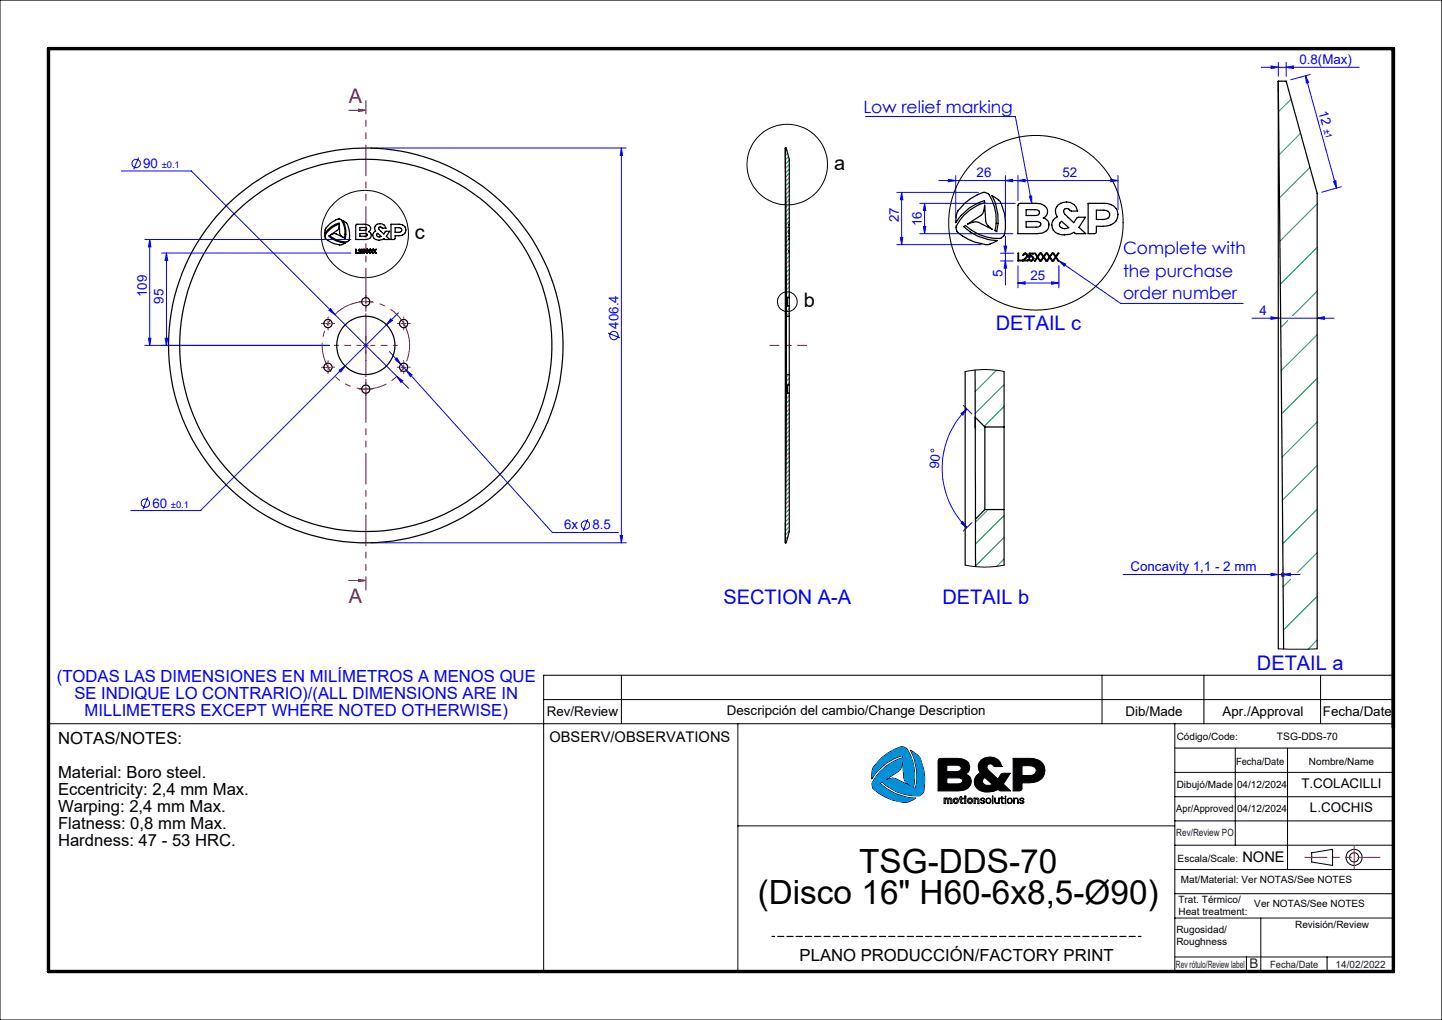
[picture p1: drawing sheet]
<svg xmlns="http://www.w3.org/2000/svg" width="297mm" height="210mm" viewBox="0 0 297 210" stroke-linecap="round" stroke-linejoin="round" font-family="sans-serif">
<g fill="none" stroke="#000" stroke-width=".21">
<path d="M0 0h297v210h-297zM128 139v10M227 139v10M248 139v10M272 139v10M287 139h-175v61M112 144h175M152 149v51M181.6 156a8.6 8.6 0 0 1 4.3-2.3l.7 .3a9.7 9.7 0 0 1 1.5 8.2l.4 .1a10.8 10.8 0 0 0-1-7.9 4.7 4.7 0 0 1 2 1.8 10.1 10.1 0 0 1 .6 7.1l-.6 .5a9.7 9.7 0 0 1-7.8-2.8l-.4 .3a10.8 10.8 0 0 0 7.4 3 4.3 4.3 0 0 1-2.5 .9 9.6 9.6 0 0 1-6.5-3.1l-.1-.7a9.5 9.5 0 0 1 6.3-5.4v-.4a10.4 10.4 0 0 0-6.4 4.8 4.2 4.2 0 0 1 .5-2.6zM185.9 156.6l.2 3.4 .2 .7 1.3 1.2-3.1-1.6-.6-.1-1.8 .5 2.9-1.9 .5-.5zM193.3 156.3l.4-.2h3.5a2.09 2.09 0 0 1 2.5 1.9l-.1 .7-.8 .7a1.68 1.68 0 0 1 1.3 1.7 1.68 1.68 0 0 1-1.5 1.6l-1.2 .1h-4.2zM195 157.5l2.4 .1a.58 .58 0 0 1 .6 .4 .58 .58 0 0 1-.3 .6l-.7 .2h-2z"/>
<path d="M202.1 156.5a2.71 2.71 0 0 1 3.9 .5l.3 .8h-1.5a.8 .8 0 0 0-.8-.5 .8 .8 0 0 0-.7 .6 2.07 2.07 0 0 0 1 1.4l1.2 1.1 .8-1.1 1.8-.1-1.4 2.2 1.4 1.4h-2l-.5-.3a3.5 3.5 0 0 1-4.6-.4 1.98 1.98 0 0 1 .9-3 1.94 1.94 0 0 1 .2-2.6zM206.3 157.8h.1M208.7 156.1h3.5a2.6 2.6 0 0 1 2.9 3.2 2.82 2.82 0 0 1-3.1 1.9h-1.5l-.1 1.5-.4 .1h-1.3zM210.5 157.6a2.82 2.82 0 0 1 2.8 .5 1.05 1.05 0 0 1-.1 1.2 1.05 1.05 0 0 1-1.1 .4h-1.6zM242 149v51M242 159h45M242 154h45M254.4 154v20M265.2 154v25M287 149h-277v51M152 170h90M194.5 164.3l1.5 .1 .1 1h-.3v-.7l-.2-.2-.2 .1v.8h-.3v-.8l-.2-.1-.2 .2v.7h-.2z"/>
<path d="M195 160.2h2.7l.5 .3v.4a.86 .86 0 0 1-1 .5h-2.2zM196.6 164.6l.2-.1 .3 .1v.5l-.3 .1-.2-.1zM197.8 164h.2v.3h.4v.2h-.4v.5a.22 .22 0 0 0 .1 .2 .22 .22 0 0 0 .3 0v.2a.63 .63 0 0 1-.6-.2 .63 .63 0 0 1 0-.7h-.2v-.2h.2zM198.7 164.3h.2v1.1h-.2zM198.7 163.9h.2v.2h-.2zM199.6 164.6l.2-.1 .2 .1v.5l-.2 .1-.2-.1zM200.6 164.3l.9 .1 .1 .2v.8h-.2v-.7l-.3-.2-.2 .3v.6h-.3zM202.5 160.4l.3-.3 1.6 1.4a1.33 1.33 0 0 1-2.1-.6zM202.6 165a.42 .42 0 0 1-.5-.2 .42 .42 0 0 1 0-.4l.5-.1 .2 .3h-.1a.28 .28 0 0 0-.3-.2 .28 .28 0 0 0-.3 .3l.6 .2a.43 .43 0 0 1-.2 .6 .43 .43 0 0 1-.6-.3l.5 .1h.2v-.3M203.3 164.5l.3-.1 .3 .1 .1 .3-.2 .5-.5-.1zM204.4 163.9h.1v1.5h-.1zM204.9 164.3h.1v.6a.36 .36 0 0 0 .3 .4 .36 .36 0 0 0 .4-.4v-.6h.1v1.1l-.1-.1-.3 .1-.4-.1z"/>
<path d="M206.3 164h.1v.3h.4l-.4 .1v.6a.23 .23 0 0 0 .1 .3 .23 .23 0 0 0 .3 0 .28 .28 0 0 1-.4 .1 .28 .28 0 0 1-.1-.4v-.6h-.3l.3-.1zM207 163.9l.2 .2zM207 164.3h.2v1.1h-.2zM207.7 164.5l.3-.1 .3 .1 .1 .3-.2 .5-.5-.1-.1-.3zM208.8 164.3l.1 .2a.48 .48 0 0 1 .8 .1v.8h-.1v-.6a.36 .36 0 0 0-.3-.4 .36 .36 0 0 0-.4 .4v.6h-.1zM210.1 164.4a.47 .47 0 0 1 .4-.1 .47 .47 0 0 1 .4 .3h-.1a.28 .28 0 0 0-.3-.2 .28 .28 0 0 0-.3 .3h.1a.43 .43 0 0 1 .5 .2 .43 .43 0 0 1 0 .5h-.5l-.3-.2 .3 .1h.4l.1-.2-.2-.1a.46 .46 0 0 1-.5-.6zM242 164h45M242 169h45M242 174h45M242 179h45M270.2 175.6l4.3-.7v3.3l-4.3-.7zM242 184h45"/>
<path d="M242 189h45M242 197h45M256.7 197v3M259.7 189v11M273.3 197v3"/>
<circle cx="196.9" cy="164.9" r=".57"/>
<circle cx="199.8" cy="164.9" r=".57"/>
<circle cx="203.6" cy="164.9" r=".56"/>
<circle cx="208" cy="164.9" r=".57"/>
<circle cx="278.9" cy="176.5" r="1.66"/>
<circle cx="278.9" cy="176.5" r=".94"/>
</g>
<path d="M159 192.8h76" fill="none" stroke="#000" stroke-width=".25" stroke-dasharray="1.3 .6" stroke-dashoffset=".7"/>
<path d="M10 10h277v190h-277z" fill="none" stroke="#000" stroke-width=".7"/>
<path d="M268.7 176.5h15.5" fill="none" stroke="#f00" stroke-width=".21" stroke-dasharray="6.3 1.3 1.3 1.3 1.3 1.3" stroke-dashoffset="1.8"/>
<path d="M278.9 174.2v4.6" fill="none" stroke="#f00" stroke-width=".21" stroke-dasharray="6.3 1.3 1.3 1.3 1.3 1.3"/>
<path d="M195 160.2h2.7l.5 .3 .1 .4-.3 .3-.5 .2h-2.5zM195 157.5l2.4 .1 .5 .2 .1 .5-.3 .4-.4 .1h-2.3zM193.3 156.3l-.1 6.5h4.4a2.08 2.08 0 0 0 2.4-2.3l-.4-.8-.8-.3a1.68 1.68 0 0 0 .9-1.9 1.68 1.68 0 0 0-1.7-1.3l-4.4-.1zM202.5 160.3l.3-.2 1.6 1.4-.7 .2-.9-.1-.5-.7zM202 156.6l-.5 .9 .1 1.1a.37 .37 0 0 1 .2 .4 .37 .37 0 0 1-.3 .3l-.7 1-.1 .8 .2 .9 .6 .6 .4 .2a4.1 4.1 0 0 0 3.7-.3l.4 .3h2.1l-1.4-1.4 1.4-2.2h-1.8l-.8 1.2-2.1-2-.1-.6 .1-.4 .4-.1 .6 .1 .4 .4h1.5v-.1a2.6 2.6 0 0 0-4.3-1.1zM210.5 157.6h1.8l.7 .3 .4 .5-.1 .7-.4 .4-.5 .2h-1.9zM208.7 156.1v6.7l1.6-.1 .2-.3v-1.2h1.5a2.75 2.75 0 0 0 3.2-2.4v-.8l-.3-.7a3.1 3.1 0 0 0-2.7-1.2z" fill-rule="evenodd" fill="#000"/>
<path d="M181.6 156l-1.6 1.8a4.1 4.1 0 0 0-.5 2.6 10.5 10.5 0 0 1 6.4-4.8v.4a9.6 9.6 0 0 0-6.3 5.4 1.5 1.5 0 0 0 1.1 1.6 8.6 8.6 0 0 0 6.3 2.1l1.7-.8a10.7 10.7 0 0 1-7.4-3l.4-.3a9.8 9.8 0 0 0 7.8 2.8l.6-.5a9.5 9.5 0 0 0-1-7.7l-1.6-1.2a10.7 10.7 0 0 1 1 7.9l-.4-.1a9.7 9.7 0 0 0-1.5-8.2 1.71 1.71 0 0 0-2.1 .2l-1.1 .5zM185.9 156.6l.3 3.9 .2 .4 1.2 1-3.3-1.7h-.7l-1.5 .5 3.2-2.1 .4-.6z" fill-rule="evenodd" fill="#0090d6"/>
<g fill="none" stroke="#00f" stroke-width=".21">
<path d="M259.8 13.9h20.2M261.8 13.6l1.5 .3-1.5 .2zM263.3 12.8v2.9M264.9 13.9l1.5-.3v.5zM264.9 12.8v2.9M268.9 15.6l6.4 23.1M268.9 15.6l.6 1.4-.4 .1zM269.8 15.3l-3.9 1.1M25 35.2h14.4l29.6 29.6M28.5 32.4l-.9 2.5M76.3 30.5h52.7M128 30.5l.2 1.5h-.5z"/>
<path d="M128 30.5v81.3M178.3 24h30.8l3.4 17.9M184.7 39.6h16.8M185.7 39.6l.2 1.5h-.4zM185.7 39.6v10.8M193.4 37.2h36.9M195.3 36.9l1.5 .3-1.5 .2zM196.8 36.2v8.7M207.1 37.2l1.5-.3v.5zM207.1 36.2v9.8M209.7 37.2l1.4-.3v.5zM209.7 36.2v5.1"/>
<path d="M228.8 36.9l1.5 .3-1.5 .2zM230.3 36.2v7M274.6 37.4l.5-.2 .2 1.5zM276.3 38.4l-4.1 1.2M29.8 49.3h42.5M30.8 49.3l.3 1.5h-.5zM30.8 49.3v21.8M33.3 52.1h39M34.3 52.1l.2 1.5h-.5zM34.3 52.1v19M184.7 50.4h17.4M185.5 48.9h.4l-.2 1.5z"/>
<path d="M189.4 41.9h19.7M189.4 48.1h19.2M190.2 46.6h.5l-.3 1.5zM190.4 41.9l.3 1.4h-.5zM190.4 41.9v6.2M206.1 52.1h2.7M206.1 53.7h2.6M206.8 50.7h.5l-.2 1.4zM207.1 53.7l.2 1.5h-.5zM207.1 48.6v10.1M209.7 58.3l1.4-.3v.5zM209.7 54.7v4.6"/>
<path d="M209.7 58.3h8.4M212 40.4l.5-.1v1.6zM216.6 58l1.5 .3-1.5 .2zM218.1 54.7v4.6M218.1 53.7l1.4 .7-.3 .4zM218.1 53.7l12.7 8.8h25.3M29.8 71.1h38M30.6 69.6h.5l-.3 1.5zM34 69.6h.5l-.2 1.5zM67.7 63.9l.4-.4 .9 1.3zM69 64.8l12.7 12.7M69.8 76.2l1.3-.9-.9 1.3z"/>
<path d="M71.1 75.3l-29.8 29.8h-14.4M79.6 66.9l-8.5 8.4M80.2 72.4l2.3 2.6M80.5 65.6l.3 .4-1.2 .9zM81.4 74l.3-.3 .8 1.3zM81.7 77.5l1.2 .9-.3 .3zM81.7 77.5l2.5 2.5M82.1 64.4l-2.5 2.5M82.5 75l1.2 1.3M83.7 76.3l1.2 .9-.4 .3zM83.7 76.3l30.1 33.3h13.6M125.2 68.6l2.5 1"/>
<path d="M257.9 65.5h16.9M261.8 65.2l1.5 .3-1.5 .2zM271.3 65.5l1.5-.3v.5zM197.9 85.1l1.2-.9-.8 1.3zM198.4 83.5l1.8 1.7M199.1 84.2a17.2 17.2 0 0 0 0 24.4M30.4 102.4l-.9 2.4M76.3 111.8h52.7M121.1 106.9l-1 2.4M127.7 110.3h.5l-.2 1.5zM197.9 107.7l.4-.3 .8 1.2zM200.2 107.6l-1.8 1.8"/>
<path d="M231.3 118.3h36.5M261.8 118l1.5 .3-1.5 .2zM263.7 118.3h1.1M263.9 118l.7 .7M264.2 118.3l1.5-.3v.5zM264.2 117.3h.1M264.2 117.8v1M264.6 118l-.7 .7"/>
<circle cx="28.1" cy="33.7" r=".87"/>
<circle cx="126.5" cy="69.1" r=".86"/>
<circle cx="30" cy="103.6" r=".85"/>
<circle cx="120.6" cy="108.1" r=".86"/>
</g>
<g fill="none" stroke="#000" stroke-width=".21">
<circle cx="162.1" cy="33.9" r="8.3"/>
<circle cx="75.1" cy="48.2" r="9"/>
<circle cx="162.2" cy="62.1" r="2.03"/>
</g>
<g fill="none" stroke="#f00" stroke-width=".21">
<path d="M71.8 22.7h3.6M73.8 22.5l1.6 .2-1.6 .3zM67.1 66.6h1M67.1 75.6h1M67.6 66.1v1M67.6 75.1v1M74.8 62.1h1M74.8 71.1h1M75.4 61.6v1M75.4 70.6v1M75.4 79.6v1M82.6 66.6h1"/>
<path d="M82.6 75.6h1M83.1 66.1v1M83.1 75.1v1M74.8 80.1h1M71.8 119.5h3.6M73.8 119.3l1.6 .2-1.6 .3z"/>
</g>
<path d="M84 68.5a9 9 0 0 0-15-3.7 9 9 0 0 0 3.8 14.9 9 9 0 0 0 11.4-10.4l-.2-.8" fill="none" stroke="#f00" stroke-width=".21" stroke-dasharray="6.3 1.3 1.3 1.3 1.3 1.3" stroke-dashoffset=".3" stroke-linecap="butt"/>
<g fill="none" stroke="#f00" stroke-width=".21" stroke-dasharray="15.2 1.3 1.3 1.3">
<path d="M66.6 75.6h-.4M66.6 66.6h-.4M67.6 74.6v-.4M67.6 76.6v.3M67.6 65.6v-.4M67.6 67.6v.3M68.6 75.6h.3M68.6 66.6h.3M74.4 62.1h-.4M75.4 61.1v-.4M75.4 63.1v.3M75.4 79.1v-.4"/>
<path d="M76.4 62.1h.3M82.2 66.6h-.4M82.2 75.6h-.4M83.2 65.6v-.4M83.2 67.6v.3M83.2 74.6v-.4M83.2 76.6v.3M84.2 66.6h.3M84.2 75.6h.3M74.4 80.1h-.4M75.4 81.1v.3M76.4 80.1h.3"/>
</g>
<path d="M74.4 71.1h-5.5M75.4 70.1v-5.5M75.4 72.1v5.5M76.4 71.1h5.5" fill="none" stroke="#f00" stroke-width=".21" stroke-dasharray="15.2 1.3 1.3 1.3" stroke-dashoffset="14.4"/>
<path d="M158.6 71.1h7.6" fill="none" stroke="#f00" stroke-width=".21" stroke-dasharray="15.2 1.3 1.3 1.3" stroke-dashoffset="13.4"/>
<path d="M75.4 20.7v100.8" fill="none" stroke="#f00" stroke-width=".21" stroke-dasharray="6.3 1.3 1.3 1.3 1.3 1.3" stroke-dashoffset="3.6"/>
<g fill="none" stroke="#009d4f" stroke-width=".21">
<path d="M162 30.9l-.3 .2M162.2 31.6l-.4 .4M162.4 32.2l-.6 .7M162.6 33l-.8 .8M162.6 33.9l-.8 .8M162.6 34.8l-.8 .8M162.6 35.7l-.8 .7M162.6 36.6l-.8 .7M162.6 37.5l-.8 .7M162.6 38.4l-.7 .7M162.6 39.3l-.7 .7M265.9 20.4l-2.6 2.6"/>
<path d="M267.9 27.4l-4.4 4.4M269.8 34.5l-6.3 6.2M162.5 46.5l-.6 .6M162.5 47.4l-.6 .6M162.5 47.4h.1M162.5 49.2l-.6 .6M162.5 51l-.6 .6M162.6 40.2l-.7 .7M162.6 41.1l-.7 .7M162.6 42l-.7 .7M162.6 42.9l-.7 .7M162.6 43.8l-.7 .6"/>
<path d="M162.6 44.7l-.7 .7M162.6 45.6l-.7 .6M162.6 48.3l-.7 .6M162.6 50.1l-.7 .6M162.6 51.8l-.7 .7M162.6 52.8l-.7 .6M162.6 53.6l-.7 .7M162.6 54.6l-.7 .6M162.6 55.4l-.6 .6M162.6 56.4l-.6 .6M162.6 57.2l-.6 .6M162.6 58.1l-.6 .7"/>
<path d="M162.6 59l-.6 .6M162.6 59.9l-.6 .6M271.3 42l-7.7 7.6M271.3 50.9l-7.6 7.6M271.3 59.9l-5.1 5.1M162.2 63l-.2 .2M162.5 77.1l-.5 .5M162.6 60.8l-.5 .4M162.6 77.9l-.6 .6M162.6 78.8l-.5 .4M162.6 63.5l-.6 .6M162.6 64.4l-.6 .6"/>
<path d="M205.2 76.2l-4.4 4.4M206.8 79.2l-5.9 5.9M265.2 66l-1.4 1.4M271.3 68.9l-7.4 7.4M271.3 77.9l-7.4 7.3M162.2 81l-.2 .2M162.6 81.5l-.6 .6M162.6 82.4l-.6 .6M162.6 83.3l-.6 .6M162.6 84.2l-.6 .6M162.6 85.1l-.6 .6M162.6 86l-.7 .6"/>
<path d="M162.6 86.9l-.7 .6M162.6 87.8l-.7 .6M162.6 88.7l-.7 .6M162.6 89.6l-.7 .6M162.6 90.5l-.7 .6M162.6 91.4l-.7 .6M162.6 92.3l-.7 .6M162.6 93.2l-.7 .6M162.6 94.1l-.7 .6M162.6 95l-.7 .6M162.6 95.9l-.7 .6M162.6 96.8l-.7 .6"/>
<path d="M162.6 97.7l-.7 .6M162.6 98.6l-.7 .6M162.6 99.4l-.7 .7M206.8 83.7l-4.1 4.1M271.3 86.9l-7.2 7.2M271.3 95.8l-7.2 7.2M162.2 110.5l-.5 .5M162.6 100.4l-.7 .7M162.6 101.2l-.7 .7M162.6 102.2l-.7 .7M162.6 103l-.8 .8M162.6 104l-.8 .7"/>
<path d="M162.6 104.8l-.8 .8M162.6 105.8l-.8 .7M162.6 106.6l-.8 .8M162.6 107.6l-.8 .7M162.6 108.4l-.8 .8M162.6 109.3l-.8 .8M203.5 104.9l-2.6 2.6M206.8 106.1l-5.9 5.9M206.8 110.6l-5.9 5.9M206.8 115.1l-1.5 1.5M265.8 119.3l-1.5 1.5M271.3 104.8l-7.1 7.1"/>
<path d="M271.3 113.8l-4 4M271.3 122.8l-7 6.9M271.3 131.8l-1.9 1.9"/>
</g>
<path d="M73.8 22.5l1.6 .2-1.6 .3zM73.8 119.3l1.6 .2-1.6 .3z" fill="#f00"/>
<g fill="#00f">
<path d="M212 40.4l.5-.1v1.6z"/>
<path d="M218.1 53.7l1.4 .7-.3 .4z"/>
<path d="M264.2 118.3l1.5-.3v.5zM261.8 118l1.5 .3-1.5 .2z"/>
<path d="M81.7 77.5l.9 1.2 .3-.3zM68.1 63.5l-.4 .4 1.3 .9z"/>
<path d="M81.4 74l1.1 1-.8-1.3zM83.7 76.3l.8 1.2 .4-.3zM80.5 65.6l-.9 1.3 1.2-.9zM69.8 76.2l.4 .4 .9-1.3zM261.8 13.6l1.5 .3-1.5 .2zM264.9 13.9l1.5-.3v.5zM261.8 65.2l1.5 .3-1.5 .2zM271.3 65.5l1.5-.3v.5zM209.7 37.2l1.4-.3v.5zM228.8 36.9l1.5 .3-1.5 .2zM195.3 36.9l1.5 .3-1.5 .2zM207.1 37.2l1.5-.3v.5zM209.7 58.3l1.4-.3v.5zM216.6 58l1.5 .3-1.5 .2z"/>
<path d="M197.9 85.1l1.2-.9-.8 1.3zM197.9 107.7l.4-.3 .8 1.2z"/>
<path d="M128 30.5l.2 1.5h-.5zM127.7 110.3h.5l-.2 1.5zM30.8 49.3l.3 1.5h-.5zM30.6 69.6h.5l-.3 1.5zM34.3 52.1l.2 1.5h-.5zM34 69.6h.5l-.2 1.5zM190.4 41.9l.3 1.4h-.5zM190.2 46.6h.5l-.3 1.5zM185.7 39.6l.2 1.5h-.4zM185.5 48.9h.4l-.2 1.5z"/>
<path d="M206.8 50.7h.5l-.2 1.4zM207.1 53.7l.2 1.5h-.5z"/>
<path d="M268.9 15.6l.6 1.4-.4 .1zM274.6 37.4l.5-.2 .2 1.5z"/>
</g>
<g fill="none" stroke="#000" stroke-width=".25">
<path d="M263.3 16.7l1.1 116.9M263.3 16.7v116.9M263.3 16.7h1.6l6.4 23.1v93.8M161.7 30.5l.3 30.8M161.7 30.5v81.3M161.7 30.5h.2l.7 2.3v15.3M67.9 46.1l1.2-.8a.86 .86 0 0 1 1.2 0 4.5 4.5 0 0 1 .6 3.7l.2 .1a5.1 5.1 0 0 0-.5-3.7l.7 .5a4.6 4.6 0 0 1 .6 3.6l-.4 .3a4.6 4.6 0 0 1-3.6-1.3l-.2 .1a4.9 4.9 0 0 0 3.5 1.4l-.8 .4a4.8 4.8 0 0 1-3.4-1.3l-.1-.5a4.7 4.7 0 0 1 2.9-2.5v-.2a4.8 4.8 0 0 0-2.9 2.3v-.4a1.94 1.94 0 0 1 1-1.7zM69.9 46.4l.1 1.9 .7 .6-1.7-.8-.9 .2 1.5-1zM73.3 51.3h.1v.7l.3 .1h-.4zM73.3 46.3l.2-.1h1.7a.87 .87 0 0 1 1 .3 .87 .87 0 0 1-.1 1l-.2 .2a.8 .8 0 0 1 .6 .8 .8 .8 0 0 1-.7 .7l-2.5 .1zM73.9 51.4a.26 .26 0 0 1 .4 0 .26 .26 0 0 1-.1 .4l-.3 .2 .4 .1h-.5l.4-.4a.18 .18 0 0 0-.1-.3 .18 .18 0 0 0-.2 .2zM74.1 46.8h.9a.32 .32 0 0 1 .5 .1 .32 .32 0 0 1-.1 .5h-1.3z"/>
<path d="M74.1 48.1h1.3l.2 .1v.2l-.5 .2h-1zM74.4 51.3h.5l-.4 .1v.3a.26 .26 0 0 1 .4 .1 .26 .26 0 0 1-.2 .3 .26 .26 0 0 1-.3-.2h.1a.19 .19 0 0 0 .2 .1 .19 .19 0 0 0 .1-.2 .19 .19 0 0 0-.3-.1h-.1zM75 51.3l.3 .3 .2-.3h.2l.2 .3 .3-.3h.1l.3 .3 .2-.3h.2l.2 .3 .3-.3-.3 .4 .3 .4-.3-.3-.2 .3h-.2l-.2-.3-.3 .3h-.1l-.3-.3-.2 .3h-.2l-.2-.3-.3 .3 .2-.4zM75.6 51.3l.3 .4-.3 .4-.2-.4zM76.2 51.3l.3 .4-.3 .4-.2-.4zM76.9 51.3l.3 .4-.3 .4-.3-.4zM77.7 48.1l.1-.1 .7 .7a.53 .53 0 0 1-.6 .1 .53 .53 0 0 1-.3-.6zM79.4 47l-.8-.1a.35 .35 0 0 0-.5-.1 .35 .35 0 0 0 .1 .6l.9 .8 .4-.6h.8l-.7 1M79.4 47h.1M79.4 47a1.09 1.09 0 0 0-1.4-1 1.09 1.09 0 0 0-.6 1.6 1 1 0 0 0-.5 1.2 1 1 0 0 0 1.2 .7l1-.3 .1 .1h1.1l-.7-.6M79.6 48.6v.1M80.5 46.2a3.6 3.6 0 0 1 2.7 .3 1.2 1.2 0 0 1 .2 1.4 1.2 1.2 0 0 1-1.3 .6h-.7l-.1 .7-.8 .1z"/>
<path d="M81.4 46.9a1.29 1.29 0 0 1 1.3 .2v.5l-.3 .2h-1zM162.5 48l.1 13.3M162.5 49.1h.1M162.5 46.4h.1M162.5 51.7h.1M162.5 47.7h.1M162.6 51.6v.2M198.8 41.7a7.5 7.5 0 0 1 4-2.1l.7 .3a9.2 9.2 0 0 1 1.4 7.6l.4 .2a10.2 10.2 0 0 0-1-7.4 3.4 3.4 0 0 1 1.9 1.6 8.8 8.8 0 0 1 .5 6.7l-.5 .4a9.2 9.2 0 0 1-7.3-2.6l-.4 .3a10 10 0 0 0 6.9 2.8 4.3 4.3 0 0 1-4.5 .4 7.1 7.1 0 0 1-3.9-2.4l-.1-.7a8.9 8.9 0 0 1 5.9-5.1v-.4a10.1 10.1 0 0 0-5.9 4.6 4.4 4.4 0 0 1 1.9-4.2zM202.8 42.3l.3 3.7 .4 .5 .9 .8-3.4-1.7-1.7 .5 3.1-2.1zM209.7 52.1h.1v1.4l.8 .1v.1h-.9zM209.8 42l.3-.1h3.3a1.95 1.95 0 0 1 2.4 1.7 1.44 1.44 0 0 1-.9 1.3 1.57 1.57 0 0 1 1.2 1.6 1.57 1.57 0 0 1-1.4 1.5l-1.1 .1h-3.9zM210.9 52.2a.52 .52 0 0 1 .7 .1 .52 .52 0 0 1-.1 .7l-.6 .5h.8v.2h-1l.7-.8a.36 .36 0 0 0 0-.6 .36 .36 0 0 0-.6 .3h-.1z"/>
<path d="M211.3 43.2h2.2a.57 .57 0 0 1 .6 .5 .57 .57 0 0 1-.5 .6l-2.3 .1zM211.3 45.6h2.5l.4 .3 .1 .4a.89 .89 0 0 1-.9 .5h-2.1zM212 52.1h.8v.2h-.7v.5a.52 .52 0 0 1 .7 .2 .52 .52 0 0 1-.2 .7 .52 .52 0 0 1-.7-.3l.1-.1a.37 .37 0 0 0 .6 .2 .37 .37 0 0 0 0-.6 .37 .37 0 0 0-.5 .1l-.2-.1zM213.1 52.1h.2l.4 .7 .4-.7h.4l.4 .7 .5-.7h.4l.4 .7 .4-.7h.4l.5 .7 .4-.7h.2l-.5 .8 .5 .8h-.2l-.4-.7-.5 .7h-.4l-.4-.7-.4 .7h-.4l-.5-.7-.4 .7h-.4l-.4-.7-.4 .7h-.3l.6-.8zM214.3 52.1l.5 .8-.5 .8-.5-.8zM215.6 52.1l.5 .8-.5 .8-.5-.8zM216.8 52.1l.6 .8-.6 .8-.5-.8zM217.9 42.2a2.39 2.39 0 0 1 4 1.3l-1.4-.1a.72 .72 0 0 0-1.2-.3 .72 .72 0 0 0 .2 1.2l1.7 1.6 .7-1.1 1.7-.1-1.4 2.1 1.4 1.3h-2.1l-.3-.3a3.3 3.3 0 0 1-4.2-.4 1.85 1.85 0 0 1 .8-2.8 1.81 1.81 0 0 1 .1-2.4zM218.4 45.7l.3-.1 1.4 1.3a1.27 1.27 0 0 1-1.9-.6zM224.1 41.9h3.3a2.38 2.38 0 0 1 2.4 .9 2.38 2.38 0 0 1 .1 2.6 3.2 3.2 0 0 1-2.7 1.2h-1.4v1.1a.38 .38 0 0 1-.4 .4h-1.3zM225.8 43.3h1.5a.94 .94 0 0 1 1.2 .6 .94 .94 0 0 1-.6 1.2l-2.1 .1zM162 61.3v1.9"/>
<path d="M162 61.3h.1M162 63.2v1.9M162 65.1v12M162 77.1v2M162 79.1v1.9M162 65.6v2.1zM162 74.6v2.1zM162 61.3v-.2l.2 .2M162 79.1l.2 .2M162 65.1h.6M162 77.1h.6M162.2 61.3v1.7"/>
<path d="M162.2 79.3v1.7M162.2 63l-.2 .2M162.2 61.3h.4M162.2 63h.4M162.2 79.3h.4M162.6 61.3v1.7M162.6 65.1v12M162.6 79.3v1.7M162.6 63v2.1M162.6 77.1v2.2M198.8 76.5v39.8M200.8 76.2l.1 11.7"/>
<path d="M206.8 76.5v11.4M162 81h.1M162 81l-.3 30.8M162 81v.2l.2-.2M162.2 81h.4M162.6 81v28.5l-.7 2.3h-.2M200.9 87.9v19M200.9 87.9v-2l1.9 2M202.8 87.9v17M202.8 87.9h4M206.8 87.9v17M200.9 106.9v9.8"/>
<path d="M202.8 104.9l-1.9 2M202.8 104.9h4M206.8 104.9v11.5"/>
<circle cx="67.6" cy="66.6" r=".84"/>
<circle cx="67.6" cy="75.6" r=".85"/>
<circle cx="75.3" cy="71.1" r="38.3"/>
<circle cx="75.3" cy="71.1" r="40.6"/>
<circle cx="75.3" cy="71.1" r="6"/>
<circle cx="75.4" cy="62.1" r=".85"/>
<circle cx="83.1" cy="66.6" r=".85"/>
<circle cx="83.1" cy="75.6" r=".86"/>
<circle cx="75.4" cy="80.1" r=".85"/>
</g>
<g fill="none" stroke="#000" stroke-width=".21">
<path d="M206.8 76.5l-2.2-.3-2.4-.1-3.4 .4M198.8 116.3l3.8 .5 1.9-.1 2.3-.3M263.3 133.6h8"/>
<circle cx="213.3" cy="45.9" r="18"/>
</g>
<g font-size="6.9">
<text x="176.9" y="179.8">TSG-DDS-70</text>
<text x="156.1" y="186.2">(Disco 16&quot; H60-6x8,5-Ø90)</text>
</g>
<g font-size="4.1" fill="#f00">
<text x="71.9" y="21.2">A</text>
<text x="71.9" y="124.1">A</text>
</g>
<g font-size="4.1">
<text x="171.8" y="35">a</text>
<text x="85.5" y="49.2">c</text>
<text x="165.5" y="63.2">b</text>
</g>
<g font-size="4.1" fill="#00f">
<text x="205.1" y="67.9">DETAIL c</text>
<text x="149" y="124.4">SECTION A-A</text>
<text x="194.1" y="124.3">DETAIL b</text>
<text x="258.9" y="137.8">DETAIL a</text>
</g>
<g font-size="3.5" fill="#00f">
<text x="177.8" y="23.2">Low relief marking</text>
<text x="231.3" y="52.3">Complete with</text>
<text x="231.3" y="57.1">the purchase</text>
<text x="231.3" y="61.6">order number</text>
</g>
<g font-size="3.4" fill="#00f">
<text x="11.7" y="140.4">(TODAS LAS DIMENSIONES EN MILÍMETROS A MENOS QUE</text>
<text x="15.3" y="143.9">SE INDIQUE LO CONTRARIO)/(ALL DIMENSIONS ARE IN</text>
<text x="17.4" y="147.4">MILLIMETERS EXCEPT WHERE NOTED OTHERWISE)</text>
</g>
<g font-size="3.4">
<text x="12" y="153.1">NOTAS/NOTES:</text>
<text x="12" y="160.1">Material: Boro steel.</text>
<text x="12" y="163.6">Eccentricity: 2,4 mm Max.</text>
<text x="12" y="167.1">Warping: 2,4 mm Max.</text>
<text x="12" y="170.6">Flatness: 0,8 mm Max.</text>
<text x="12" y="174.1">Hardness: 47 - 53 HRC.</text>
<text x="164.7" y="197.9">PLANO PRODUCCIÓN/FACTORY PRINT</text>
</g>
<g font-size="3">
<text x="113.2" y="152.7">OBSERV/OBSERVATIONS</text>
<text x="255.9" y="177.4">NONE</text>
</g>
<g font-size="2.7" fill="#00f">
<text x="267.6" y="13.2">0.8(Max)</text>
<text x="271.6" y="23" transform="rotate(75 271.6 23)">12</text>
<text x="29.5" y="34.6">90</text>
<text x="201.1" y="36.5">26</text>
<text x="218.8" y="36.5">52</text>
<text x="185.1" y="45.7" transform="rotate(-90 185.1 45.7)">27</text>
<text x="189.8" y="46.6" transform="rotate(-90 189.8 46.6)">16</text>
<text x="206.5" y="57.1" transform="rotate(-90 206.5 57.1)">5</text>
<text x="212.2" y="57.6">25</text>
<text x="30.2" y="61.2" transform="rotate(-90 30.2 61.2)">109</text>
<text x="33.7" y="62.5" transform="rotate(-90 33.7 62.5)">95</text>
<text x="259.4" y="64.9">4</text>
<text x="127.4" y="67.6" transform="rotate(-90 127.4 67.6)">406.4</text>
<text x="193.3" y="96.6" transform="rotate(-84 193.3 96.6)">90°</text>
<text x="31.4" y="104.5">60</text>
<text x="116.2" y="109">6x</text>
<text x="122" y="109">8.5</text>
<text x="232.8" y="117.6">Concavity 1,1 - 2 mm</text>
</g>
<g font-size="2.7">
<text x="112.6" y="147.5">Rev/Review</text>
<text x="149.7" y="147.3">Descripción del cambio/Change Description</text>
<text x="231.8" y="147.3">Dib/Made</text>
<text x="251.8" y="147.3">Apr./Approval</text>
<text x="272.5" y="147.4">Fecha/Date</text>
<text x="268" y="162.3">T.COLACILLI</text>
<text x="269.8" y="167.1">L.COCHIS</text>
</g>
<text font-size="2.7" fill="#191924" x="257.3" y="199.4">B</text>
<g font-size="2.1">
<text x="242.4" y="152.3">Código/Code:</text>
<text x="263" y="152.3">TSG-DDS-70</text>
<text x="254.6" y="157.4">Fecha/Date</text>
<text x="269.6" y="157.5">Nombre/Name</text>
<text x="242.3" y="167.1">Apr/Approved</text>
<text x="242.4" y="162.3">Dibujó/Made</text>
<text x="254.8" y="162.3">04/12/2024</text>
<text x="254.8" y="167.1">04/12/2024</text>
<text x="242.6" y="177.5">Escala/Scale:</text>
<text x="242.7" y="185.9">Trat. Térmico/</text>
<text x="243.2" y="181.7">Mat/Material: Ver NOTAS/See NOTES</text>
<text x="242.7" y="188.4">Heat treatment:</text>
<text x="258.3" y="186.7">Ver NOTAS/See NOTES</text>
<text x="266.8" y="191.1">Revisión/Review</text>
<text x="242.3" y="192">Rugosidad/</text>
<text x="242.3" y="194.5">Roughness</text>
</g>
<g font-size="2.1" fill="#191924">
<text x="242.3" y="172.1">Rev/Review PO</text>
<text x="242.2" y="199.2">Rev rótulo/Review label</text>
<text x="261.6" y="199.3">Fecha/Date</text>
<text x="275.1" y="199.3">14/02/2022</text>
</g>
<g font-size="1.9" fill="#00f">
<text x="272.6" y="26.7" transform="rotate(75 272.6 26.7)">±1</text>
<text x="33.3" y="34.6">±0.1</text>
<text x="35.2" y="104.5">±0.1</text>
</g>
</svg>
